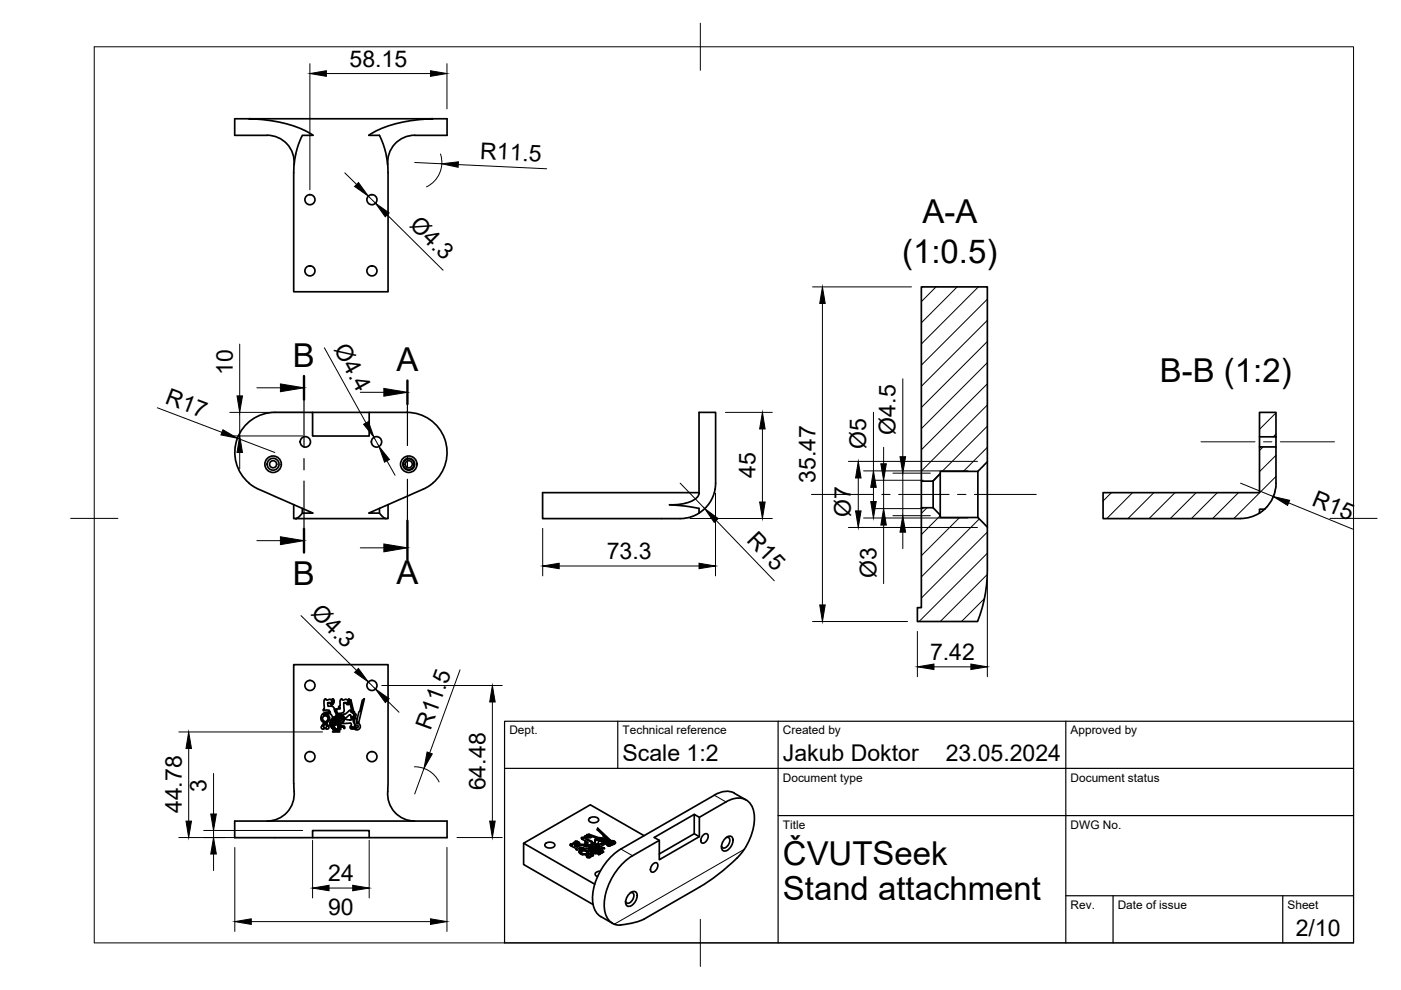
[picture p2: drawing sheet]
<svg xmlns="http://www.w3.org/2000/svg" width="297mm" height="210mm" viewBox="0 0 297 210" stroke-linecap="round" stroke-linejoin="round" font-family="sans-serif">
<!-- layer: Visible -->
<g fill="none" stroke="#000" stroke-width=".36">
<path d="M52.8 25.2h39h-.8a35.9 35.9 0 0 0-10.4 2.1l-2.4 1.4h2.3l1.2 3.3a14.1 14.1 0 0 1 .6 4.6v25.3h-20v-25.3a16.6 16.6 0 0 1 .6-4.7l1.2-3.2h2.3a26 26 0 0 0-12.1-3.5zM52.8 25.2h-3v3.5h5a6.4 6.4 0 0 1 6.5 2.4 5.7 5.7 0 0 1 1.1 3.8M91.8 25.2h3v3.5h-5.1a6.4 6.4 0 0 0-6.4 2.4 5.7 5.7 0 0 0-1.1 3.8M195.3 60.8h14v37.1l-2 2h-8v.5l-1.5 1.6h-2.5zM58.3 87.4h8v5h12v-5h8a8.5 8.5 0 0 1 8 5.6 8.5 8.5 0 0 1-2.5 9.4M58.3 87.4a8.5 8.5 0 0 0-8 5.6 8.5 8.5 0 0 0 2.5 9.4M66.3 87.4h12M207.3 99.9v9.8M209.3 97.9v13.9M267 87.4h3.5v5.2h-3.5zM267 92.6v2.2M270.5 92.6v2.2"/>
<path d="M52.8 102.4l1.6 1.1 12 5.3h-2.3l-.9 .9-.5 .3h19.2M62.3 107v3h.4M64.1 107.8v1M82.3 107v3l-.6-.1-1-.8-.2-.3v-1M91.8 102.4l-1.7 1.1-11.9 5.3h2.3M148.2 104.5h-33.2v5.5h29.5l1.7-.3 2-.9M148.2 104.5v-17.1h3.5v15.6a7.6 7.6 0 0 1-3.5 5.8M148.2 104.5a3.3 3.3 0 0 1-3 2.2l-1.9 .3h-1.3l3.2 .3 3 .5v1M195.3 107.6h2.5l1.5 1.6v.5h8l.3 .2 1.7 1.9v9a29.7 29.7 0 0 1-2 11h-12.8v-3h.8zM195.3 102v5.6M197.8 102v5.6M199.3 100.4v8.8"/>
<path d="M268.1 108h-1.1v.8M270.5 102.4v-7.6h-3.5v9.7h-33.1v5.5h29.1l2.4-.5 1.7-.7M270.6 102.4a7.5 7.5 0 0 1-3.5 6.4M68.8 148.3l.2-.1 .3 .2 .6-.1 .5 .1 .1-.2 .2 .1 .1 .6-.3 .5h-.4l-.2-.4h-.4v.3a.52 .52 0 0 0 .2 .5 .52 .52 0 0 0 .6-.1l.5 .3 .5 1.4v.3l-.8 .5-.1-.5-.4-.4h-.8l-.5 .2-.1 .1 .6-.1 .4 .1 .2 .4 .1 .4-.4 .7-.8 .7-.1 .3 .3 .3-.6 .2-.2-.3 .1-.3 .3-.5 .9-.8 .1-.5-.4-.4-.6 .1-.1 .6 .5 .5-.3 .2-.5-.7 .1-.8 .8-.7 1.1 .1-.3-.5h-1.3l.3-.4zM69 153.6l.3-.2 .1 .1 .3 .7-.1 .3-.3 .1-.3-.2 .2-.3zM70.3 149l.3 .1-.2 .1zM70.3 148.7l.4 .1-.2 .1zM70.7 154.8h1.1l.2 .4h-.3l-.1-.2-.2 .2-.4-.2-.5 .2zM71 150.3l.3 .2-.1 .2 .2 .5-.3-.3zM71.3 151.3l.3 .3v.3l-1.3 1-.2 .5v.6l-.1-.4 .1-.8 .3-.4 .9-.5zM71.6 151.4l.4 .3v.5l-.2 .3-1.1 .5-.3 .3-.1 .4 .1 .7-.3-.5 .1-.7 .4-.5 1.1-.6 .1-.4zM71.9 151.4l.5 .4v.7l-.3 .4-1.4 .6-.2 .4 .2 .7-.3-.6v-.6l.3-.3 1.4-.7 .1-.6z"/>
<path d="M72.2 151.5l.6 .4 .1 .8-.5 .5-1.5 .5-.1 .5v.1l.1-.4 .3-.2 1-.1v.4l-.4-.2v.3l1-.2 .3 .2v.3l-.2 .1v-.3h-1l-.2-.1 .2 .3 .3-.1v.4h-.4l-.2-.2-.3 .1 .5 .1h-.8l-.2-.1 .2-.2-.1-.1-.1 .4-.2-.4 .1-.7 1.4-.6 .4-.4 .1-.7zM72.2 148.3l.3-.1 .2 .2 .6-.1 .6 .1 .1-.2 .2 .1v.6l-.3 .5h-.3l-.3-.4h-.4l.1 1.8-.3 .3-1 .2-.3-.5v-.3l-.2-.2h.9l-.1-.3-.2 .1 .1-.4a.43 .43 0 0 0 .2-.7zM72.6 151.6l.7-.2 1-.8 .2 .1-.1 .1 .1 .2 .6 .5 .3-.1 .1 .3-.2 .4-.5 .3-.4-.2v-.4l-.2-.3-1.2 .9-.1-.5zM73 152.5l.3-.1 .3 .2 1.3 .1 .2 .2-.2 .2 .3 .5v.4l.3 .1v.2l-.5 .3-.7-.1-.1-.4 .3-.4a.37 .37 0 0 0-.2-.4 .37 .37 0 0 0-.4 0l-1.7 .1 .5-.3zM73.7 149l.3 .1-.2 .1zM73.7 148.7h.4l-.2 .2zM74.3 148.4l.9 3.1-.5-.5-.5-1.9 .1-.2zM74.5 154.1h.1v.4l-.2-.1zM74.7 152l.3 .3-.3-.1zM74.8 154.1l.3 .3h-.3zM74.9 151.8l.4 .1-.3 .1zM75.1 152.4l.3-.3 .3 1.2 .4 .1 .2 .3v.6l-.4 .4h-.4l-.3-.2 .6-.2 .1-.3-.3-.3-.3 .3z"/>
<path d="M76.8 148.5l.5-.4-1.3 5.2-.2-.1-.2-.4zM49.8 174.1h45v3.5h-45zM62.4 167.8a5.7 5.7 0 0 1-5.8 6.3M62.4 167.8l-.1-26.9h20v25.3a7.3 7.3 0 0 0 1 5.5 5.7 5.7 0 0 0 4.6 2.4M66.3 177.6v-1.5h12v1.5M111 178.8v4.5l14.8 8.5M115.6 178.9a1.32 1.32 0 0 1 2 .3 1.23 1.23 0 0 1-2.1 0zM121 179l-.1 .1 .1 .2 1.2 .6v.2M121 179.2h-.1M121.9 179.1v.3l.5 .2M121.9 179.1l.5 .3M122.1 178.6h.3"/>
<path d="M122.2 178.7l.3-.2-.1 .2h-.2v.2h.2M122.2 179.9v.2l.2 .1 .7-.5h.6v.2M122.4 178.8l.3-.1-.3 .1v.2M122.4 178.4h-.4l.1 .1-.5 .1-.3 .4h-.3v.2h.3l.3-.3 .5-.2v-.2M122.4 178.6l.2-.1 .1 .2M122.5 178.7h.1M122.5 178.6v.2M122.6 178.7h.1M122.7 178.7v.3M122.8 178.9l-.1-.2 .2 .1-.1 .1-.9 .2M123.4 177.6l-.1 .2 .9 .5-.1 .3M123.4 177.8h-.1"/>
<path d="M123.6 180l-.5 .2-.3 .5M123.7 179.7l-.8 .5-.1 .6 .6 .4h.7l.2-.2h-.8l-.3-.3 .5-.3 .5 .1 .2 .2-.1 .7 .2 .4M123.8 179.1h-.8l-.6 .3v.2l.7-.4 .7 .1M124.2 178.3l-.1 .3 .4-.1 .1 .3-.6 .2 .6-.4M124.2 179.1v-.1l-.4 .1 1 .2-.6-.1M124.3 177.7v.3l1.3 .7M124.3 179.3l-.5-.2v.2l.5 .2M124.3 179.1h.1M124.5 177.2h.3M124.8 177.4l.3-.1-.3 .1v.2M124.9 173.6a1.32 1.32 0 0 1 2 .2 1.23 1.23 0 0 1-2.1 0zM124.9 177.1v.2h-.3v.2h.2"/>
<path d="M124.9 177.1l-.3 .2M124.9 177.1l-.5-.1 .1 .2-.5 .1-.3 .3h-.3v.2h.3l.4-.3 .4-.1v-.3M124.9 177.2l.1-.1 .1 .2M124.9 176.9h-.1l2.1 1 .7-.1M124.9 177l2.1 .6M124.9 177.3h.2M124.9 177.2v.2M125 179.7l-.7-.2v-.2l.6 .1 .1 .3a.34 .34 0 0 1-.2 .3 .34 .34 0 0 1-.4-.1l-.8 .1-.4 .2-.2 .3M125.1 179.9l-.2 .4M125.1 179.5l.3 .2M125.1 179.6v.3v-.4l-.3-.2h.4l.3 .2-.4 .9 .7 .5-.5-.1-.4-.4 .2-.7M125.1 177.3v.3"/>
<path d="M125.2 177.5l-.1-.2 .1 .2-.7 .1-.2 .2 1.3 .6v.3l-.6 .5-.7-.2M125.2 179.1h.6l.5 .2 .1 .3-.5 .9 .3 .3 .4 .1h-.4l-.5-.3-.1-.3 .4-.8-.3-.3zM125.2 177.2l1.8 .6M125.5 179.8l-.2 .5 .2-.3M125.5 179.4l.4 .3M125.6 179.6l-.1 .4 .1-.5-.6-.3h.6l.3 .3-.4 1 .8 .5-1-.4v-.5M125.9 179.3l.5 .3M126 179.5v.4l-.4 .6M126.2 178v.5l-.3 .4M126.2 178.2l-.2 .7M126.3 179.2l.6 .4M126.5 179.5v.3l-.5 .7"/>
<path d="M126.5 177.8v.3h.3M126.7 175.6v.4M126.7 175.6l-.1 .3 1.3 1.2v.2M126.7 175.6l2.8 2.6-.3 .1-.3-.1-1-1v-.1M126.7 175.8l2.6 2.5M126.8 177.9l-.5-.1-.1 .4 .3-.2M126.9 179l.1 .6-.1 .2 1.5-.9 .3 .1 .1 .2M126.9 179.9l-.4 .3v.2l.4-.3M127 179.9l-.1 .2 .1-.2 .3 .2h-.4l.1 .2 .7-.5h.5l-1.2 .5M127 179.5v.2M127.2 177.6h-.2v.2h.2v-.2l.4 .2M127.5 177.9h-.7v.2h.7"/>
<path d="M127.7 180l-.3 .2M127.7 177.9l.3 .1M127.7 177.8v.2M128 178.2h-.4v.2M128 177.9l-.2-.2-.3 .2v.2l.5-.1h-.4v.2h.4v.2M128 178v.2M128.1 178.3v-.1l-.1 .2h-.3l-.8-.1v.2a.35 .35 0 0 1-.1 .5 .35 .35 0 0 1-.5-.1h-.4v-.2M128.1 178.2l-.1-.3 .1 .1v.2M128.2 178.3h.1M128.2 178.1v.2M128.2 178.2l1 .4M128.5 178.6l-1.4 .6h-.2v-.2"/>
<path d="M128.5 178.5v.3l1 .3M128.8 179.1l.2 .3 .7-.3M128.8 179.1v.2M129 179.2v.2M129.2 179l.4 .1M129.2 179l.4 .1v.1M129.2 179v.3M129.2 178.4l-1-.4v.2l1.3 .6v-.2h.5v.1l-.2 .4 .6-.2v-.4l-.6-.3-.6 .2v.2l.7-.2 .6 .4M129.3 179.3h-.2l-.1-.2 .3 .2M129.5 178.7v.1M129.6 179.1h.1M129.6 179.1h-.1"/>
<path d="M129.7 178.8l.1 .1-.1 .1M129.7 179h.1M129.7 178.8l-.3 .1-1.1-.5-1.4 .6M129.7 179l-.1 .1M129.7 178.8v.2M129.9 178.9v.2M130 178.7l-.1 .3M136.5 177.2l-11.3-6.6-14.2 8.2 15.1 8.7M147.2 172.7l-8.5 4.9 1.1 .6M147.2 176.8l-7.4 4.3M148.3 173.3l-1.1-.6v4.1l1.1 .6M149.1 177.1l.3-.2 .5-.1a1.28 1.28 0 0 1-1.1 1.9 1.11 1.11 0 0 1 .3-1.6z"/>
<path d="M151.4 168.6l-19.8 11.4M153.8 177.7a.9 .9 0 0 1 1.6 0 2.27 2.27 0 0 1-1.9 2.7 1.51 1.51 0 0 1 0-2.3zM154 177.6l.3-.1a1.16 1.16 0 0 1-.1 2 .65 .65 0 0 1-.7 .3 .65 .65 0 0 1-.5-.4M155.7 168.2l2.5 1.4M155.7 168.2a4.1 4.1 0 0 0-4.2 .4M122.4 180.2h.1M123 180.5v.2M123.2 180.7l.1 .3 .2 .2M123.6 180.4l-.6 .3 .1-.2 .3-.3h.9l.4 .5-.1 .6M124 180.4l.5 .2 .2 .3M124.4 180.8l-.1 .6M124.5 181.6l.2 .3h.3l.2-.3"/>
<path d="M124.6 181.3l.2 .2 .4 .1M124.6 181.3l.1 .4 .4 .1M124.8 181.2v-.2l-.1 .2h.5l.1 .3h.2l.3-.2-.3-.2h-.2v.2l.5 .1M124.8 181l.5 .1M125 181.2l.3 .1M125.1 180.3l.1 .4M125.3 180.3l-.1 .1M125.3 181.5h.1M125.5 180.4v.3M125.9 180.4v.4M126.2 180.5v.3M126.2 180.8l.6 .1-.2-.1 .1-.1 .1 .2"/>
<path d="M126.5 180.2l-.2 .3 .2 .4M126.5 180.4l-.2 .2M126.5 180.8l-.3-.3 .6-.7 .1-.5-.6-.3h-.8l.5 .1 .5 .3-.5 1 .2 .4M126.6 180.8v.1M126.8 180.7l-.1 .1h.3l.5-.3-.4 .2v.1M126.9 180.2l.1 .3M127.1 181l-.2 .2M127.1 181.1h.1M127.3 184.7h-.4a.64 .64 0 0 0-.7 .9l.5 .3M127.4 194.3l2.5 1.5M127.5 180.2l-.2 .2-.3-.1v.2h.2M127.5 180.2l-.1 .3"/>
<path d="M127.5 180.4h.1M127.5 180.2h.1M127.5 180.9l-.2 .1M127.6 180.5l-.8 .5 .1 .2 .7-.5 .4-.1-.4-.1v.2M127.8 180.4l-.3 .1h-.3l-.1 .2M127.8 180.3l-.3-.1 .1 .3M131.6 180a13 13 0 0 0-5.9 11.3 4 4 0 0 0 1.7 3.1M133.5 189.5a.9 .9 0 0 1 1.5 0 2.27 2.27 0 0 1-1.9 2.7 1.51 1.51 0 0 1 0-2.3zM133.7 189.3l.3-.1a1.16 1.16 0 0 1-.2 2 .65 .65 0 0 1-.6 .3 .65 .65 0 0 1-.6-.4M138.4 183.3l.3-.3h.6a1.28 1.28 0 0 1-1.2 1.9 1.11 1.11 0 0 1 .3-1.6zM148.3 188.1l-11.7 6.7M156.3 181.9l.6-.6a12.1 12.1 0 0 0 2.9-9.3 3.4 3.4 0 0 0-5-2.4l-6.5 3.7v4.1l-8.5 4.9v-4.1l-5.7 3.2a12.9 12.9 0 0 0-5.9 11.7 3.2 3.2 0 0 0 2.7 3h.5a16.3 16.3 0 0 0 5.2-1.3"/>
<path d="M156.3 181.9a42.2 42.2 0 0 1-8 6.2"/>
<circle cx="65.7" cy="42.3" r="1.07"/>
<circle cx="65.7" cy="57.4" r="1.07"/>
<circle cx="78.9" cy="57.4" r="1.07"/>
<circle cx="78.9" cy="42.3" r="1.07"/>
<circle cx="57.9" cy="98.4" r="1.75"/>
<circle cx="57.9" cy="98.4" r=".75"/>
<circle cx="57.9" cy="98.4" r="1.26"/>
<circle cx="64.7" cy="93.7" r="1.1"/>
<circle cx="79.8" cy="93.7" r="1.1"/>
<circle cx="86.7" cy="98.4" r="1.75"/>
<circle cx="86.7" cy="98.4" r="1.13"/>
<circle cx="86.7" cy="98.4" r=".75"/>
<circle cx="86.7" cy="98.4" r="1.26"/>
<circle cx="65.7" cy="145.3" r="1.07"/>
<circle cx="78.9" cy="145.3" r="1.07"/>
<circle cx="65.7" cy="160.4" r="1.07"/>
<circle cx="78.9" cy="160.4" r="1.07"/>
</g>
<!-- layer: Visible Narrow -->
<g fill="none" stroke="#000" stroke-width=".21">
<path d="M121 179v.2M121.3 179v.2M121.6 178.7v.2M121.9 179.2v.2M122 178.6v.1M122.4 178.4v.2M122.5 178.7v.1M122.6 178.5v.2M122.7 178.8v.2M122.8 179.2v.2M123.2 179.9v.2M123.4 177.6v.2"/>
<path d="M123.7 177.6v.2M123.9 179v.1M124 177.3v.2M124.2 179v.2M124.3 177.8v.2M124.5 177.2v.2M124.7 179.2v.1M124.8 177v.2M124.9 177.3v.1M124.9 179.4v.2M125.1 177.1v.2M125.1 177.4v.2"/>
<path d="M125.3 179.4v.2M125.5 178.4v.2M125.8 179.3v.2M126 179.8v.2M126 178.7v.2M126.2 178.5v.2M126.2 179.2v.2M126.3 177.8v.2M126.4 179.8v.2M126.6 177.9v.2M126.6 179.1v.2M127.1 177.9v.2"/>
<path d="M127.5 179.8v.2M127.7 177.9v.1M127.7 178.3v.1M127.7 178.7v.2M127.9 177.8v.2M127.9 178.1l.1 .3M128 178.5v.2M128.1 177.9v.3M128.1 179.8v.1M128.5 178.6v.2M129.1 179.3v.1M129.2 178.7v.2"/>
<path d="M129.3 179.1v.2M129.4 178.9v.2M129.6 178.8h.1M129.6 179.1v.1M129.6 178.9v.2M129.9 178.8v.2M130.3 178.4v.2M151.4 168.6l2.5 1.4M123.3 180.3v.2M123.4 180.9v.3M124.4 180.8v.3M124.5 180.3v.2"/>
<path d="M124.6 181.3v.2M124.8 181.5v.2M124.9 180v.2M125.5 180.8v.1M125.7 180.1v.2M125.7 181.2v.2M125.9 180.8v.1M126.1 180.2v.2M126.2 180.8v.1M126.4 180.7v.1M126.6 180.9h.1M126.7 180.7v.1"/>
<path d="M126.9 180.2v.2M127.1 180.2v.1M127.3 180.7v.2M127.4 180.3v.2M127.5 180.2h.1M131.6 180l2.5 1.4M157.8 180.1l-27.6 15.9"/>
</g>
<!-- layer: Visible -->
<g fill="#000">
<circle cx="122.7" cy="179" r=".18"/>
<circle cx="122.7" cy="178.8" r=".18"/>
<circle cx="125.1" cy="177.4" r=".18"/>
<circle cx="125.1" cy="177.6" r=".18"/>
<circle cx="125.2" cy="177.2" r=".18"/>
<circle cx="127.7" cy="178" r=".18"/>
<circle cx="128" cy="178" r=".18"/>
</g>
<!-- layer: BORDER -->
<path d="M20 9.9h267v190h-267zM148.5 4.9v10M15 109.9h10M282 109.9h10M148.5 194.9v10" fill="none" stroke="#000" stroke-width=".21"/>
<!-- layer: TITLEBLOCK -->
<path d="M107 152.9h180v47h-180zM131 152.9v10M165 152.9v47M226 152.9v47M107 162.9h180M165 172.9h122M226 189.9h61M236 189.9v10M272 189.9v10" fill="none" stroke="#000" stroke-width=".25"/>
<!-- layer: Hatching -->
<g fill="none" stroke="#000" stroke-width=".21">
<path d="M198.5 60.8l-3.2 3.2M202.9 60.8l-7.6 7.6M207.4 60.8l-12.1 12.1M209.3 63.4l-14 14M209.3 67.9l-14 14M209.3 72.4l-14 14M209.3 76.9l-14 14M209.3 81.4l-14 14M209.3 85.9l-14 14M209.3 90.4l-9.5 9.5M209.3 94.8l-5 5.1M267.8 94.8l-.8 .7"/>
<path d="M270.5 87.5l-3.5 3.6M270.5 92l-.6 .6M270.5 96.5l-3.5 3.5M196.6 107.6l-1.3 1.3M199.3 100.4l-1.6 1.6M199.3 109.3l-4 4M203.5 109.7l-8.2 8.1M207.6 110l-12.3 12.3M209.3 112.8l-14 14M209.3 117.3l-14.4 14.5M235.7 104.4l-1.8 1.8M240.2 104.4l-5.5 5.5"/>
<path d="M244.7 104.4l-5.5 5.5M249.2 104.4l-5.6 5.5M253.6 104.4l-5.5 5.5M258.1 104.4l-5.5 5.5M262.6 104.4l-5.5 5.5M268.8 107.3l-.7 .6M270.5 101l-8.9 8.9M208.7 126.9l-4.8 4.9M209.3 121.8l-10 10"/>
</g>
<!-- layer: Section Lines -->
<path d="M64.5 79.7v5M86.4 80.7v5M64.5 112.1v5.1M86.4 110.4v8.3" fill="none" stroke="#000" stroke-width=".51"/>
<path d="M64.5 84.7v10.2M64.5 97.2v2.4M86.4 85.7v8.8M86.4 96.9v2.3M64.5 102v10.1M86.4 101.6v8.8" fill="none" stroke="#000" stroke-width=".25"/>
<path d="M54.5 82.2h5M76.4 83.2h5M54.5 114.6h5M76.4 116.2h5" fill="none" stroke="#000" stroke-width=".21"/>
<path d="M59.5 81.4l5 .8-5 .9zM81.4 82.4l5 .8-5 .8zM59.5 113.8l5 .8-5 .9zM81.4 115.3l5 .9-5 .8z" fill="#000" stroke="#000" stroke-width=".21"/>
<!-- layer: FD_Dimensions -->
<g fill="none" stroke="#000" stroke-width=".21">
<path d="M65.7 13.5v26.7M69.2 15.6h22.1M94.8 13.5v9.6M73.1 36.7l2.5 2.4M87.9 34.5l5.8 .2M93.4 32.6a5.7 5.7 0 0 1-3 7M97.2 34.9l18.7 .9M78.1 41.6l1.5 1.5M82.1 45.6l11.8 11.7M50.8 73v10.9M68.8 73.7l8.8 16M172.3 60.8h21"/>
<path d="M174.4 64.3v64M33.4 86.5l13.7 5.2M48.7 87.4h15.5M48.7 92.4h15.5M50.3 92.9l8 3M50.8 87.4v5M50.8 95.9v3.5M79.3 92.7l1 2M82 97.7l1.8 3.1M153.8 87.4h9.9M161.6 90.9v15.5M179.9 97.8h27.3"/>
<path d="M183.1 99.8h22.1M185.2 87.4v12.4M187.3 94.8v3.5M191.4 80.3v16.5M115.1 112v10.1M144.2 102.4l5.2 5.4M146.3 109.9h17.4M151.7 104.5v17.6M151.8 110.4l12.4 12.7M179.9 111.8h27.3M182 101.3v7M183.1 109.8h22.1"/>
<path d="M185.2 103.3v3M185.3 101.8h10.4M185.3 107.8h10.4M187.3 101.8v6M187.3 111.3v12.4M189.3 109.3h8M189.3 100.3h8M191.4 100.3v9M191.4 112.8v3.5M263 102.4l7 2.9M270.5 103.2l-.2 1.1-.6 1.5M273.2 106.6l13.6 5.6"/>
<path d="M63.8 130.5l11.8 11.6M118.6 120h29.6M172.3 131.8h20.1M194.5 133.9v9.6M209.3 122.9v20.6M37.9 155.2h30.5M40 158.7v15.4M78.1 144.6l1.5 1.5M80.9 145.3h25.6M82.1 148.6l2.5 2.4M97.5 142l-6.4 17.7M104.4 148.8v25.3"/>
<path d="M198 141.4h7.8M37.9 177.6h26.3M43.2 176.1h21M45.3 164v8.6M45.3 176.1v1.5M49.8 179.7v17.8M66.3 178.2v12.2M78.3 178.2v12.2M87.8 162.6a5.7 5.7 0 0 1 5.3 3.2M89.9 162.9l-2 5.4M94.8 179.7v17.8M96.9 177.6h9.6"/>
<path d="M45.3 181.1v3.5M53.3 195.4h38M69.8 188.3h5"/>
</g>
<g fill="#000" stroke="#000" stroke-width=".21">
<path d="M65.7 15.6l3.5-.6v1.2zM91.3 15l3.5 .6-3.5 .6zM75.2 39.5l.8-.8 2.1 2.9zM93.7 34.7l3.5-.4-.1 1.2zM79.6 43.1l2.9 2-.8 .9zM174.4 60.8l.6 3.5h-1.2zM47.3 91.1l3 1.8-3.5-.7zM50.8 92.4l.6 3.5h-1.2zM50.2 83.9h1.2l-.6 3.5zM77.1 90l1-.6 1.2 3.3zM80.3 94.7l2.3 2.7-1.1 .6zM161.6 87.4l.6 3.5h-1.1z"/>
<path d="M186.8 98.3h1.1l-.6 3.5zM190.8 96.8h1.2l-.6 3.5zM115.1 120l3.5-.6v1.2zM148.2 119.4l3.5 .6-3.5 .6zM149.4 107.8l2.9 2.2-.9 .8zM161.1 106.4h1.1l-.6 3.5zM181.4 108.3h1.2l-.6 3.5zM182 97.8l.6 3.5h-1.2zM184.6 106.3h1.2l-.6 3.5zM185.2 99.8l.6 3.5h-1.2zM187.3 107.8l.6 3.5h-1.1zM191.4 109.3l.6 3.5h-1.2z"/>
<path d="M270 105.3l3.4 .8-.4 1.1zM173.8 128.3h1.2l-.6 3.5zM40 155.2l.6 3.5h-1.2zM76 141.7l2.1 2.9-2.9-2zM79.6 146.1l2.9 2-.8 .9zM90.6 159.4l1.1 .4-1.8 3.1zM104.4 145.3l.6 3.5h-1.2zM194.5 141.4l3.5-.6v1.2zM205.8 140.8l3.5 .6-3.5 .6zM39.4 174.1h1.2l-.6 3.5zM44.7 172.6h1.2l-.6 3.5zM103.8 174.1h1.2l-.6 3.5z"/>
<path d="M45.3 177.6l.6 3.5h-1.2zM49.8 195.4l3.5-.6v1.2zM66.3 188.3l3.5-.6v1.2zM74.8 187.7l3.5 .6-3.5 .6zM91.3 194.8l3.5 .6-3.5 .6z"/>
</g>
<!-- layer: Smart Centers -->
<path d="M254.6 93.7h11.5M267.9 93.7h1.8M271.5 93.7h11.4M172 104.8h13.2M186.9 104.8h1.8M190.5 104.8h10.7M203 104.8h1.8M206.6 104.8h13.1" fill="none" stroke="#000" stroke-width=".21"/>
<g font-size="7">
<text x="195.6" y="47.3">A-A</text>
<text x="191.3" y="55.8">(1:0.5)</text>
<text x="62.1" y="77.7">B</text>
<text x="84.1" y="78.7">A</text>
<text x="245.9" y="80.9">B-B (1:2)</text>
<text x="62.1" y="124.1">B</text>
<text x="84.1" y="123.9">A</text>
<text x="166" y="183.4">ČVUTSeek</text>
<text x="166" y="190.9">Stand attachment</text>
</g>
<g font-size="4.9">
<text x="74.1" y="14.1">58.15</text>
<text x="101.7" y="33.6" transform="rotate(3 101.7 33.6)">R11.5</text>
<text x="86.7" y="47.9" transform="rotate(45 86.7 47.9)">Ø4.3</text>
<text x="70.7" y="74" transform="rotate(61 70.7 74)">Ø4.4</text>
<text x="49.4" y="79.6" transform="rotate(-90 49.4 79.6)">10</text>
<text x="34.8" y="85.5" transform="rotate(21 34.8 85.5)">R17</text>
<text x="183.6" y="95.1" transform="rotate(-90 183.6 95.1)">Ø5</text>
<text x="189.9" y="92.1" transform="rotate(-90 189.9 92.1)">Ø4.5</text>
<text x="160.2" y="101.3" transform="rotate(-90 160.2 101.3)">45</text>
<text x="172.9" y="102.4" transform="rotate(-90 172.9 102.4)">35.47</text>
<text x="277.9" y="107" transform="rotate(22 277.9 107)">R15</text>
<text x="180.4" y="109.6" transform="rotate(-90 180.4 109.6)">Ø7</text>
<text x="128.6" y="118.5">73.3</text>
<text x="158.2" y="114.8" transform="rotate(46 158.2 114.8)">R15</text>
<text x="185.8" y="122.5" transform="rotate(-90 185.8 122.5)">Ø3</text>
<text x="65.7" y="130.3" transform="rotate(45 65.7 130.3)">Ø4.3</text>
<text x="197.2" y="140">7.42</text>
<text x="91.3" y="154.9" transform="rotate(-70 91.3 154.9)">R11.5</text>
<text x="132" y="161.4">Scale 1:2</text>
<text x="166" y="161.4">Jakub Doktor</text>
<text x="200.5" y="161.4">23.05.2024</text>
<text x="43.8" y="167.9" transform="rotate(-90 43.8 167.9)">3</text>
<text x="102.9" y="167.6" transform="rotate(-90 102.9 167.6)">64.48</text>
<text x="38.5" y="172.4" transform="rotate(-90 38.5 172.4)">44.78</text>
<text x="69.6" y="186.9">24</text>
<text x="69.6" y="193.9">90</text>
<text x="274.7" y="198.6">2/10</text>
</g>
<g font-size="2.5">
<text x="108" y="155.7">Dept.</text>
<text x="132" y="155.7">Technical reference</text>
<text x="166" y="155.7">Created by</text>
<text x="227" y="155.7">Approved by</text>
<text x="166" y="165.7">Document type</text>
<text x="227" y="165.7">Document status</text>
<text x="166" y="175.7">Title</text>
<text x="227" y="175.7">DWG No.</text>
<text x="227" y="192.7">Rev.</text>
<text x="237" y="192.7">Date of issue</text>
<text x="273" y="192.7">Sheet</text>
</g>
</svg>
